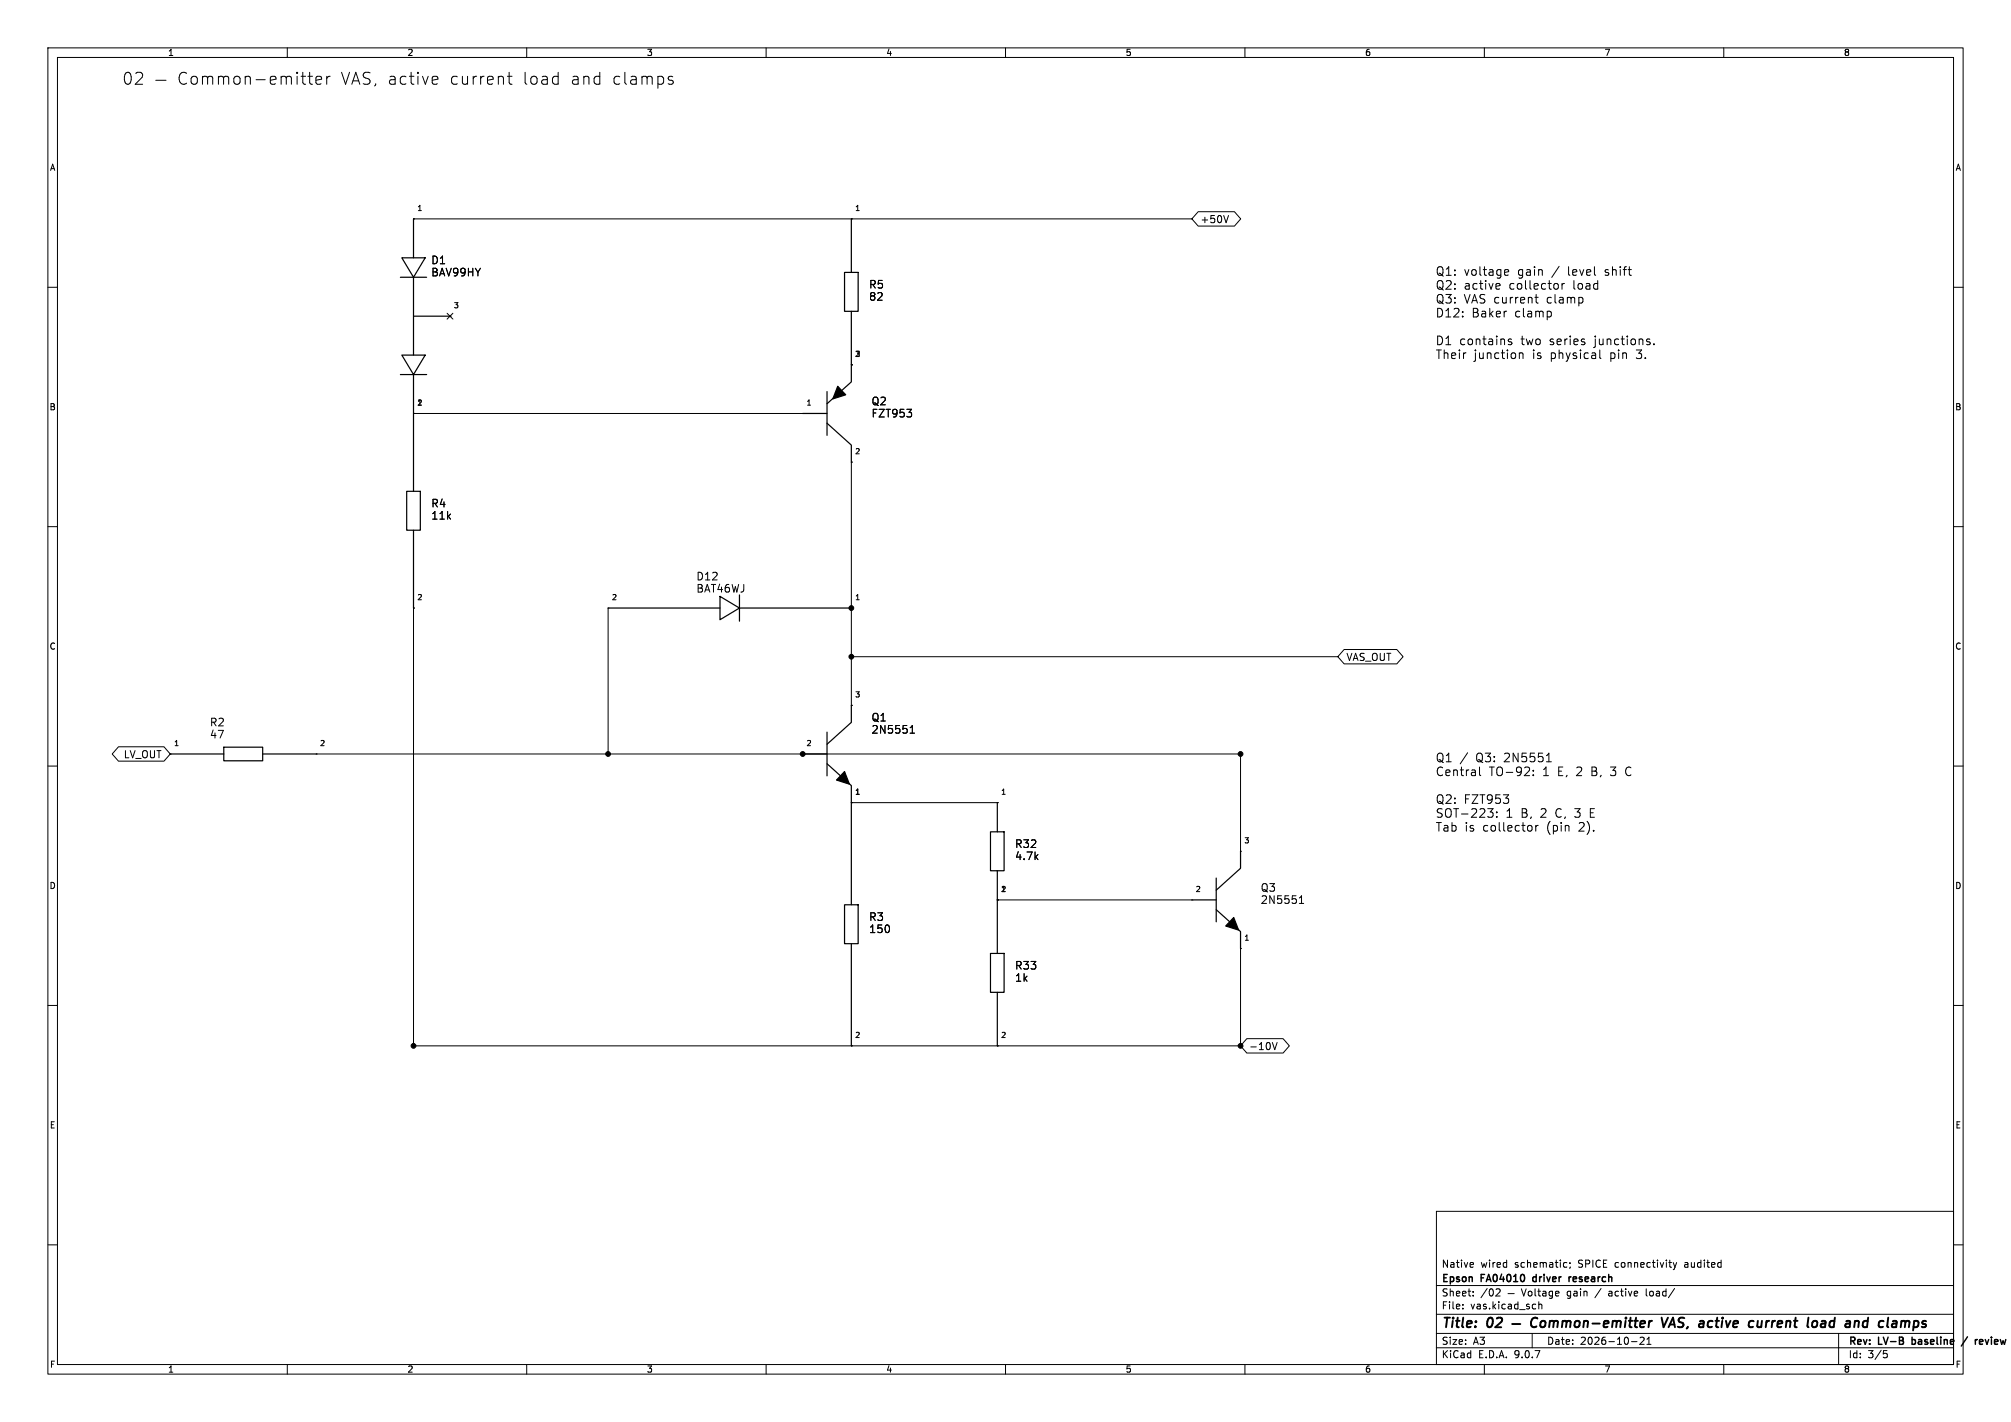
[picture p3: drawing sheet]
<svg xmlns="http://www.w3.org/2000/svg" width="420mm" height="297mm" viewBox="0 0 420 297" stroke-linecap="round" stroke-linejoin="round" font-family="sans-serif">
<g fill="none" stroke="#000" stroke-width=".21">
<path d="M10 10h400v277h-400zM12 12h396v273h-396zM32.5 16.8h2.2M39 15.3a1 1 0 0 0-1.3 0 1 1 0 0 0-.3 1.2 .94 .94 0 0 0 .5 1 .94 .94 0 0 0 1.1-.1M40.1 16.1a.68 .68 0 0 1 1.1 .3v.7a.68 .68 0 0 1-.6 .5 .68 .68 0 0 1-.7-.5v-.7zM42.3 16.2a.62 .62 0 0 1 1.1 .1M42.3 15.9v1.7M43.4 16.3l.3-.4 .6 .2 .1 1.5M43.4 16.3v1.3M45.6 16.2a.62 .62 0 0 1 1.1 .1M45.6 15.9v1.7M46.7 16.3l.3-.4 .6 .2 .2 1.5"/>
<path d="M46.7 16.3v1.3M49.1 16.1a.68 .68 0 0 1 1 .3v.7a.68 .68 0 0 1-.6 .5 .68 .68 0 0 1-.7-.5v-.7zM51.2 16.2a.62 .62 0 0 1 1.1 .1v1.3M51.2 15.9v1.7M53.5 16.6h1.9M56.5 16.8l1.1-.3-.1-.4-.7-.2-.3 .4 .1 1.2 .2 .1 .7-.1M58.7 16.2a.62 .62 0 0 1 1.1 .1M58.7 15.9v1.7M59.8 16.3l.3-.4 .6 .2 .2 1.5M59.8 16.3v1.3M60 10v2M62 15.1v.2"/>
<path d="M62 15.9v1.7M62 15.1l-.1 .1 .1 .1M62 15.1l.2 .1-.2 .1M62.9 15.9h.9M63.2 15.1v2.1l.2 .3 .4 .1M64.3 15.9h1M64.7 15.1v2.1l.1 .3 .5 .1M66 16.8l1.2-.3-.2-.4-.7-.2-.3 .4 .1 1.2 .2 .1 .7-.1M68.2 15.9v1.7M69 15.9a.64 .64 0 0 0-.8 .5M90.6 15.9l.7 .2 .2 .4-1.2 .3M91.3 17.5l-.7 .1"/>
<path d="M106 15.9h.9M106.3 15.1v2.1l.2 .3 .4 .1M110 10v2M115.9 15.9l.7 .2M116.6 17.5l-.7 .1M116.6 15.1v2.5M140.5 16.1l-.6-.2-.4 .4 .2 .3 .8 .3 .1 .2-.1 .4-.2 .1-.8-.1M160 10v2M210 10v2M260 10v2M310 10v2M360 10v2"/>
<path d="M86.4 45.7h.1M86.4 45.7h162.5M177.8 45.7h.1M250.2 44.2h7.6l1.3 1.5-1.3 1.5h-7.6l-1.3-1.5zM256.6 45l-.5 1.5M313.2 59.3l.1 .3-.9 .2M314.5 56.3l.5 .1 .1 .3-.9 .2M315 57.4l-.5 .1M325.3 59.3l.1 .2v.6l-.1 .2M326.2 59.2v1.2M326.7 59.2l-.3 .1-.2 .2M340 56.3h.7"/>
<path d="M340.5 57.5h.2M10 60h2M93.4 65.4l1.2 1.2M94 66h.1M94.6 65.4l-1.2 1.2M177.8 76.2h.1M313.2 60.3l-.5 .1M315.7 70.9l-.5-.1-.2 .3 .1 .2 .6 .2v.4h-.7M317.3 73.7v1.2M317.3 73.9l.3-.2 .4 .1 .1 1.1M320.6 62.1h.6M320.8 61.5v1.5l.4 .3"/>
<path d="M323.6 65l.4 .3v.6l-.4 .3M330.4 62.2l.2 .2v.6l-.2 .2M334.1 73.1v1.5l.3 .3M344.1 71.4l.5 .1v.2l-.2 .3h-.4M344.1 70.8l.5 .1M345.4 71.8v.2M408 60h2M86.4 86.4h.1M86.4 86.4h81.2M167.6 86.4h.1M177.8 96.5h.1M177.8 96.5v50.8"/>
<path d="M10 110h2M408 110h2M86.4 127h.1M86.4 127v91.4h172.7M127 127h.1M127 127v30.5M177.8 127h.1M177.8 137.2h101.6M280.7 135.7h11l1.3 1.5-1.3 1.5h-11l-1.3-1.5zM10 160h2M24.7 156h9.5l1.4 1.5-1.4 1.5h-9.5l-1.3-1.5zM35.6 157.5h.1"/>
<path d="M66 157.5h.1M66 157.5h193.1v20.3M167.6 157.5h.1M177.8 147.3h.1M190.1 153.1h.9M190.1 152l.4-.5v1.6M306.5 157.2l-1.5 2.3M323 159.1h1M323.1 157.7l.4-.4v1.8M408 160h2M177.8 167.6h.1M177.8 167.6h30.5"/>
<path d="M208.3 167.6h.1M259.1 177.8h.1M309 160.2v1.5l.2 .3M311.8 168.9l-.6 .7 .5 .2 .1 .6-.3 .3h-.5M312.6 169.6v.2M312.6 170.5v.2M319.4 160.4v.6l-1.1 1h1.1M319.8 172.5l.2 .2v.6l-.2 .2M320.2 161.8v.2M320.2 160.9v.2M320.7 172.4v1.2M321.2 172.4l-.3 .1-.2 .2"/>
<path d="M208.3 188h.1M208.3 188h40.6M248.9 188h.1M259.1 198.1h.1M259.1 198.1v20.3M271.4 188.7h.9M271.4 187.5l.4-.4v1.6M10 210h2M177.8 218.4h.1M208.3 218.4h.1M260.4 216.9h7.6l1.3 1.5-1.3 1.5h-7.6l-1.3-1.5zM265.7 217.7l.5 1.5 .5-1.5"/>
<path d="M408 210h2M300 253h108v32h-108zM10 260h2M300 278.5h108M300 274.5h108M300 268.5h108M305.5 273.2v.2M305.5 272.5v.1M307.5 263.7l.2 .3-.7 .2M307.7 270.5v.2M307.7 269.8v.1M307.7 264.6l-.2 .1"/>
<path d="M312.7 269.2l.5 .1 .1 .3-.9 1.1h.9M314.9 270.2h1.3M317.7 269.2l.5 1.5 .5-1.5M319.3 269.8l.4-.1 .2 .3v.4l-.2 .3-.4-.1-.1-.2zM320 278.5v3M320.6 269.2v1.3l.2 .2M321.2 269.7h.5M321.4 269.2v1.3l.3 .2M321.4 271.9v1.5M321.4 272.5l.2-.1 .3 .1 .1 .9M322.2 269.8h.6l.1 .9M322.9 270l-.5 .1-.2 .2 .2 .4 .5-.1"/>
<path d="M324.2 269.7v1.2l-.3 .3-.3-.1M324.2 269.8l-.4-.1-.3 .3 .2 .6h.5M324.9 270.2l.7-.2-.1-.2-.4-.1-.2 .2v.7h.6M326.8 263.7l.4 .1M327.2 264.6l-.4 .1M327.9 263.8v.1M327.9 264.6l-.1 .3M342.5 279.4l.6-.1 .3 .4-1 1.1h1M343.8 269.2l.1 1.4M343.9 279.7l.5-.4v1.5M349.4 263.7l.4 1M349.8 264.7l-.4 .5"/>
<path d="M350.2 263.7l-.4 1M384 278.5v6.5M408 260h2M60 285v2M110 285v2M160 285v2M210 285v2M260 285v2M300 281.5h108M310 285v2M340.7 280.2h1.2M343.9 280.8h.9"/>
<path d="M360 285v2M393.4 282.1h.7M393.5 282.7h.4l.3 .2-.2 .6-.5 .1"/>
</g>
<path d="M320.2 266.8v.7M327.7 266.7v1M328.1 266.7l-.4 .3M399.3 279.3v1.5M399.5 279.8l-.2 .1M410.9 279.2l-1.3 1.9M412.5 279.8v1M413 279.8l-.5 .3M413.9 279.8h-.3l-.2 .2 .1 .7 .4 .1M399.3 280.7l.2 .1M414.1 280.1l-.7 .2" fill="none" stroke="#000" stroke-width=".3"/>
<g fill="none" stroke="#000" stroke-width=".4">
<path d="M315.8 276.5h1.7M321.1 275.4a.88 .88 0 0 0-1 0 .88 .88 0 0 0-.4 .9 .69 .69 0 0 0 .3 .8 .69 .69 0 0 0 .9-.1M321.9 276.1l.1-.1a.5 .5 0 0 1 .8 .3l-.1 .5-.2 .3a.5 .5 0 0 1-.8-.3zM323.7 276.1l.6-.2 .2 .3M323.7 275.9l-.2 1.3M324.5 276.2a.5 .5 0 0 1 .8-.2l-.1 1.2M324.5 276.2l-.1 1M326.3 276.1l.6-.2 .3 .3M326.4 275.9l-.2 1.3M327.2 276.2a.5 .5 0 0 1 .8-.2l-.1 1.2M327.2 276.2l-.2 1M329 276.1l.1-.1a.5 .5 0 0 1 .8 .3v.5l-.3 .3a.5 .5 0 0 1-.8-.3z"/>
<path d="M330.8 276.1l.3-.2 .5 .1-.1 1.2M330.8 275.9l-.1 1.3M332.6 276.4h1.5M334.9 276.5l1-.2v-.3h-.8l-.2 .9 .2 .3 .6-.1M336.8 276.1l.6-.2 .3 .3M336.8 275.9l-.1 1.3M337.7 276.2a.5 .5 0 0 1 .7-.2v1.2M337.7 276.2l-.2 1M339.5 275.9l-.2 1.3M339.6 275.2v.2M340.2 275.9h.7M340.5 275.2l-.2 1.7 .1 .2 .4 .1"/>
<path d="M341.3 275.9h.8M341.7 275.2l-.2 1.7v.2l.4 .1M342.6 276.5l.9-.2v-.3h-.8l-.2 .9 .3 .3 .5-.1M344.5 275.9l-.2 1.3M345 275.9l-.4 .1-.2 .3M347 275.2l.4 2 .9-2M348.7 276.6h1M349.4 275.2l-.9 2M356.8 277.1l.5 .1M357.5 275.9l-.7 .2M367.1 275.9l-.1 1M367.8 277l-.3 .2-.4-.1"/>
<path d="M368 275.9l-.2 1.3M380.4 276h.8l-.1 1.2M381.3 276.3l-.7 .1a.4 .4 0 0 0-.4 .4 .4 .4 0 0 0 .3 .4l.7-.1M389.2 277.1h.7M390.1 276a.66 .66 0 0 0-.9 .1M390.2 275.2l-.3 2M397.2 276l.5-.1 .2 .3M397.9 276.2l-.1 1M398.3 275.9l-.4 .3"/>
</g>
<g fill="none" stroke="#000" stroke-width=".25">
<path d="M83.6 57.9h5.5M83.9 53.8h4.9l-2.4 4.1zM86.4 45.7v8.1M86.4 57.9v16.3M176.4 56.9h2.8v8.1h-2.8zM177.8 45.7v11.2M83.6 78.2h5.5M83.9 74.2h4.9l-2.4 4zM86.4 78.2v24.4M86.4 66h7.6M177.8 65v14.8l-5.1 4.5M167.6 86.4h5.1"/>
<path d="M172.7 88.4l5.1 4.6v3.5M172.7 81.8v9.1M84.9 102.6h2.9v8.1h-2.9zM86.4 110.7v16.3M127 127h23.4M150.4 124.6l4 2.4-4 2.4zM154.4 127h23.4M154.4 124.3v5.4M35.6 157.5h11.1M46.7 156.1h8.2v2.8h-8.2zM54.9 157.5h11.1M167.6 157.5h5.1"/>
<path d="M172.7 159.5l5.1 4.6v24.9M172.7 152.9v9.2M177.8 147.3v3.6l-5.1 4.5M206.9 173.7h2.8v8.2h-2.8zM208.3 167.6v6.1M259.1 177.8v3.6l-5.1 4.5M176.4 189h2.8v8.1h-2.8zM177.8 197.1v21.3M206.9 199.1h2.8v8.2h-2.8zM208.3 181.9v17.2M248.9 188h5.1M254 190l5.1 4.6v3.5"/>
<path d="M254 183.4v9.1M208.3 207.3v11.1"/>
</g>
<path d="M175 80.7l1.6 1.8-2.7 .8zM176.4 161.2l1 2.6-2.7-.9zM257.7 191.6l1 2.7-2.7-.9z" fill="#000" stroke="#000" stroke-width=".25"/>
<g fill="#000" stroke="#000" stroke-width=".21">
<circle cx="177.8" cy="127" r=".5"/>
<circle cx="177.8" cy="137.2" r=".5"/>
<circle cx="127" cy="157.5" r=".5"/>
<circle cx="167.6" cy="157.5" r=".5"/>
<circle cx="259.1" cy="157.5" r=".5"/>
<circle cx="86.4" cy="218.4" r=".5"/>
<circle cx="259.1" cy="218.4" r=".5"/>
</g>
<g font-size="3.5">
<text x="25.4" y="17.9">02</text>
<text x="70.9" y="17.9">VAS, active</text>
<text x="93.5" y="17.9">current</text>
<text x="108.7" y="17.9">load</text>
<text x="118.7" y="17.9">and</text>
<text x="127.3" y="17.9">clamps</text>
</g>
<g font-size="2.8">
<text x="301" y="277.9">Title:</text>
<text x="310.6" y="277.9">02</text>
<text x="349.5" y="277.9">VAS,</text>
<text x="358.1" y="277.9">active</text>
<text x="369.3" y="277.9">current</text>
<text x="382.3" y="277.9">load</text>
<text x="391.1" y="277.9">and</text>
<text x="398.9" y="277.9">clamps</text>
</g>
<g font-size="2.5">
<text x="299.7" y="57.9">Q1:</text>
<text x="305.6" y="57.9">voltage</text>
<text x="316.9" y="57.9">gain</text>
<text x="324.1" y="57.9">/</text>
<text x="327.5" y="57.9">level</text>
<text x="335.3" y="57.9">shift</text>
<text x="299.7" y="60.8">Q2:</text>
<text x="299.7" y="63.7">Q3:</text>
<text x="305.6" y="60.8">active</text>
<text x="305.6" y="63.7">VAS current</text>
<text x="315.1" y="60.8">collector</text>
<text x="323" y="63.7">clamp</text>
<text x="328.5" y="60.8">load</text>
<text x="299.7" y="66.6">D12:</text>
<text x="307.3" y="66.6">Baker</text>
<text x="316.3" y="66.6">clamp</text>
<text x="299.7" y="72.4">D1</text>
<text x="299.7" y="75.3">Their</text>
<text x="304.7" y="72.4">contains</text>
<text x="307.7" y="75.3">junction</text>
<text x="317.6" y="72.4">two</text>
<text x="320" y="75.3">is</text>
<text x="323.6" y="72.4">series</text>
<text x="323.8" y="75.3">physical</text>
<text x="333" y="72.4">junctions.</text>
<text x="336.3" y="75.3">pin</text>
<text x="341.9" y="75.3">3.</text>
<text x="299.7" y="159.5">Q1 /</text>
<text x="308.1" y="159.5">Q3:</text>
<text x="314.1" y="159.5">2N5551</text>
<text x="299.7" y="162.4">Central</text>
<text x="310.9" y="162.4">TO-92:</text>
<text x="322.1" y="162.4">1</text>
<text x="325.3" y="162.4">E, 2</text>
<text x="332.4" y="162.4">B,</text>
<text x="336.6" y="162.4">3</text>
<text x="339.7" y="162.4">C</text>
<text x="299.7" y="168.2">Q2:</text>
<text x="299.7" y="171.1">SOT-223:</text>
<text x="299.7" y="174">Tab</text>
<text x="305.6" y="168.2">FZT953</text>
<text x="305.8" y="174">is</text>
<text x="309.6" y="174">collector</text>
<text x="314.4" y="171.1">1</text>
<text x="317.6" y="171.1">B,</text>
<text x="321.7" y="171.1">2</text>
<text x="323" y="174">(pin</text>
<text x="324.9" y="171.1">C, 3</text>
<text x="329.8" y="174">2).</text>
<text x="332.2" y="171.1">E</text>
</g>
<g font-size="2.2">
<text x="90" y="55.4">D1</text>
<text x="90" y="57.9">BAV99HY</text>
<text x="181.4" y="60.5">R5</text>
<text x="181.4" y="63">82</text>
<text x="181.9" y="84.8">Q2</text>
<text x="181.9" y="87.4">FZT953</text>
<text x="90" y="106.2">R4</text>
<text x="90" y="108.7">11k</text>
<text x="145.4" y="121.4">D12</text>
<text x="145.4" y="124">BAT46WJ</text>
<text x="43.8" y="151.9">R2</text>
<text x="43.8" y="154.4">47</text>
<text x="181.9" y="150.9">Q1</text>
<text x="181.9" y="153.4">2N5551</text>
<text x="211.9" y="179.8">4.7k</text>
<text x="211.9" y="177.3">R32</text>
<text x="263.2" y="186.4">Q3</text>
<text x="263.2" y="189">2N5551</text>
<text x="181.4" y="192.5">R3</text>
<text x="181.4" y="195.1">150</text>
<text x="211.9" y="202.7">R33</text>
<text x="211.9" y="205.2">1k</text>
</g>
<g font-size="2.1">
<text x="250.6" y="46.8">+50V</text>
<text x="281.1" y="138.2">VAS_OUT</text>
<text x="25.8" y="158.6">LV_OUT</text>
<text x="260.8" y="219.5">-10V</text>
<text x="301" y="268.2">Epson</text>
<text x="301" y="265">Native</text>
<text x="309.2" y="265">wired</text>
<text x="309.4" y="268.2">FA04010</text>
<text x="316.4" y="265">schematic;</text>
<text x="320.8" y="268.2">driver</text>
<text x="328.9" y="268.2">research</text>
<text x="329.7" y="265">SPICE</text>
<text x="337.5" y="265">connectivity</text>
<text x="352.2" y="265">audited</text>
<text x="301" y="273.7">File:</text>
<text x="301" y="271">Sheet:</text>
<text x="307.1" y="273.7">vas.kicad_sch</text>
<text x="309.2" y="271">/02</text>
<text x="327.5" y="271">gain</text>
<text x="333.6" y="271">/</text>
<text x="336.5" y="271">active</text>
<text x="344.4" y="271">load/</text>
<text x="301" y="281.1">Size:</text>
<text x="307.6" y="281.1">A3</text>
<text x="323" y="281.1">Date:</text>
<text x="330" y="281.1">2026-10-21</text>
<text x="386" y="281.3">Rev:</text>
<text x="392.4" y="281.3">LV-B</text>
<text x="400" y="281.3">baseline</text>
<text x="414.4" y="281.3">review</text>
<text x="301" y="283.9">KiCad</text>
<text x="308.7" y="283.9">E.D.A.</text>
<text x="316.3" y="283.9">9.0.7</text>
<text x="386" y="283.9">Id:</text>
<text x="390.1" y="283.9">3/5</text>
</g>
<g font-size="1.8">
<text x="35" y="11.9">1</text>
<text x="85" y="11.9">2</text>
<text x="135" y="11.9">3</text>
<text x="185" y="11.9">4</text>
<text x="235" y="11.9">5</text>
<text x="285" y="11.9">6</text>
<text x="335" y="11.9">7</text>
<text x="385" y="11.9">8</text>
<text x="10.3" y="35.9">A</text>
<text x="408.3" y="35.9">A</text>
<text x="10.3" y="85.9">B</text>
<text x="408.2" y="85.9">B</text>
<text x="10.3" y="135.9">C</text>
<text x="408.2" y="135.9">C</text>
<text x="10.3" y="185.9">D</text>
<text x="408.2" y="185.9">D</text>
<text x="10.3" y="235.9">E</text>
<text x="408.3" y="235.9">E</text>
<text x="10.3" y="285.9">F</text>
<text x="35" y="286.9">1</text>
<text x="85" y="286.9">2</text>
<text x="135" y="286.9">3</text>
<text x="185" y="286.9">4</text>
<text x="235" y="286.9">5</text>
<text x="285" y="286.9">6</text>
<text x="335" y="286.9">7</text>
<text x="385" y="286.9">8</text>
<text x="408.3" y="285.9">F</text>
</g>
<g font-size="1.5">
<text x="87" y="44.3">1</text>
<text x="178.5" y="44.3">1</text>
<text x="94.7" y="64.6">3</text>
<text x="178.5" y="74.7">2</text>
<text x="87" y="84.9">1</text>
<text x="168.3" y="84.9">1</text>
<text x="178.5" y="95.1">2</text>
<text x="87" y="125.5">2</text>
<text x="127.7" y="125.5">2</text>
<text x="178.5" y="125.5">1</text>
<text x="178.5" y="145.9">3</text>
<text x="36.2" y="156">1</text>
<text x="66.7" y="156">2</text>
<text x="168.3" y="156">2</text>
<text x="178.5" y="166.2">1</text>
<text x="209" y="166.2">1</text>
<text x="259.8" y="176.3">3</text>
<text x="209" y="186.5">1</text>
<text x="249.6" y="186.5">2</text>
<text x="259.8" y="196.7">1</text>
<text x="178.5" y="217">2</text>
<text x="209" y="217">2</text>
</g>
</svg>
